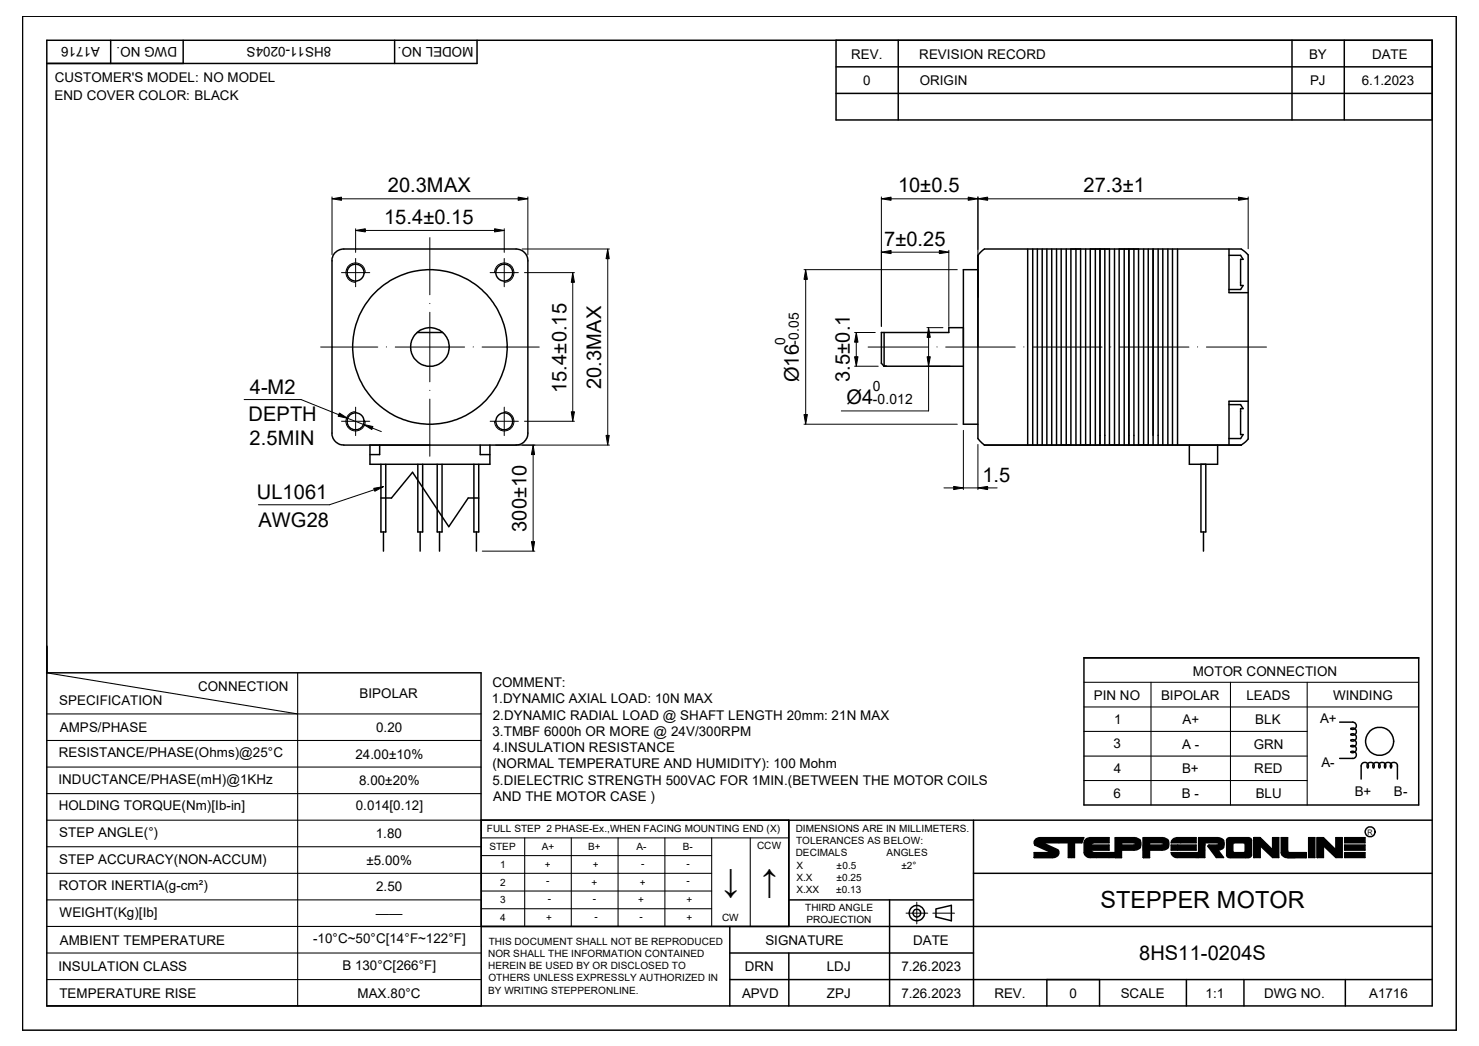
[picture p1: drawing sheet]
<svg xmlns="http://www.w3.org/2000/svg" width="297mm" height="210mm" viewBox="0 0 297 210" stroke-linecap="round" stroke-linejoin="round" font-family="sans-serif">
<g fill="none" stroke="#000" stroke-width=".3">
<path d="M4.5 3.3h287.9v203.5h-287.9zM9.4 8.1h278.2v193.9h-278.2zM22.2 8.1v4.6M36.8 8.1v4.6M79.2 8.1v4.6M95.8 8.1v4.6h-86.4M167.9 8.1v16h119.7M167.9 18.8h119.7M167.9 13.4h119.7M180.4 8.1v16M259.5 8.1v16M270 8.1v16"/>
<path d="M67.1 50.9l.6-.5 1.1-.4h34.8a2.38 2.38 0 0 1 2.4 2.4v34.6a2.45 2.45 0 0 1-2.4 2.4h-34.6a2.38 2.38 0 0 1-2.3-2.4v-35zM196.4 54.1h-2.9v31.1h2.9M197 50.6l.7-.6h51.6l1.4 1.2v36.9l-1.4 1.3h-51.6l-1.3-1.3v-36.8zM206.4 50v39.4M207.4 50v39.4M208.3 50v39.4M209.3 50v39.4M210.2 50v39.4M211.2 50v39.4M212.2 50v39.4M213.1 50v39.4M214.1 50v39.4"/>
<path d="M215.1 50v39.4M216.1 50v39.4M217 50v39.4M218 50v39.4M218.9 50v39.4M220 50v39.4M220.9 50v39.4M221.9 50v39.4M222.8 50v39.4M223.8 50v39.4M224.7 50v39.4M225.8 50v39.4"/>
<path d="M226.7 50v39.4M227.7 50v39.4M228.6 50v39.4M229.7 50v39.4M230.6 50v39.4M231.6 50v39.4M232.6 50v39.4M233.5 50v39.4M234.5 50v39.4M235.5 50v39.4M236.5 50v39.4M246.8 50v8.8h3.9"/>
<path d="M246.8 51.3h2.3l.5 .8h-.5v5.2h.5l-.5 .8h-2.3M83.8 66.8h5.1M177.5 73.5h16M177.5 66.8v6.7M193.5 65.8h-3v1h-13.5v6.1l.5 .6M74.3 89.4v3.8h24.1v-3.8M76.2 89.4v1.9h-1.9M76.5 93.2v13.6h1v-13.6M76.5 100h2.1l4.2-5.2 7.3 10.9 3.9-5.7h2.1M83.9 93.2v13.6h1v-13.6M87.8 93.2v13.6h1v-13.6M95.2 93.2v13.6h.9v-13.6"/>
<path d="M96.4 89.4v1.9h2M238.8 89.4v3.8h5.7v-3.8M241.2 93.2v13.6h.9v-13.6M246.8 81.2h2.3l.5 .8h-.5v5.2h.5l-.5 .9h-2.3M250.7 80.6h-3.9v8.8M77 106.8v3.9M84.4 106.8v3.9M88.3 106.8v3.9M95.7 106.8v3.9M241.7 106.8v3.9M9.4 135.1h87.2v66.9M217.7 132.1h67.2v29.5h-67.2z"/>
<path d="M269 145h2.7a.71 .71 0 0 1 .7 .9 .71 .71 0 0 1-1.1 .4 .71 .71 0 0 1 1.1 .6 .71 .71 0 0 1-1.1 .5 .7 .7 0 0 1 1.1 .6 .7 .7 0 0 1-1.1 .6 .71 .71 0 0 1 1.1 .6 .71 .71 0 0 1-1.1 .6 .71 .71 0 0 1 1.1 .6 .71 .71 0 0 1-1.1 .6 .71 .71 0 0 1 1.1 .4 .71 .71 0 0 1-.7 .9h-2.7M273.3 156.4v-2.6a.72 .72 0 0 1 1-.7 .72 .72 0 0 1 .4 1.1 .71 .71 0 0 1 .6-1.1 .71 .71 0 0 1 .5 1.1 .7 .7 0 0 1 .6-1.1 .7 .7 0 0 1 .6 1.1 .71 .71 0 0 1 .6-1.1 .71 .71 0 0 1 .6 1.1 .7 .7 0 0 1 .5-1.1 .7 .7 0 0 1 .6 1.1 .71 .71 0 0 1 .4-1.1 .71 .71 0 0 1 .9 .7v2.6M96.6 164.7h61.8v21.3h-61.8zM96.6 164.7h191M158.4 164.7v21.3M195.5 175.3h92.1M195.5 164.7v37.3M207.9 168.6l.9-.4h8.8l-.3 1h-7.9l3 1.4a.97 .97 0 0 1 .1 1.1 .97 .97 0 0 1-1.1 .5h-3.7v-1h3.4l-3.3-1.5-.1-.7zM209.4 169.2l.6 .3M214.5 169.2v3h1.3v-3M218.1 168.4l.7-.2h3.9v1h-3.1l-.6 .5h3.7v1h-3.7l.6 .5h4.4v-3h3.7a1.26 1.26 0 0 1 1.4 1.2 1.26 1.26 0 0 1-1.4 1.3h-2.5v1.5h-6.5l-.6-.3-.4-.7v-2l.1-.4zM225.2 169.2h2.7l.1 .3-.1 .2h-2.7z"/>
<path d="M229.6 168.2h3.7a1.26 1.26 0 0 1 1.4 1.2 1.26 1.26 0 0 1-1.4 1.3h-2.5v1.5h-1.2zM230.8 169.2h2.7l.1 .3-.1 .2h-2.7zM235.2 169.7h5v1h-5zM235.2 171.2h5.5v-3h3.7a1.25 1.25 0 0 1 1.4 1 1.25 1.25 0 0 1-.9 1.4l-.3 .1 1.1 1.5h-1.4l-1.7-2.3 .2-.2h1.8l.2-.2-.2-.3h-2.7v3h-5.7l-.7-.4zM235.6 168.4l.7-.2h3.9v1h-5l.1-.4zM246.5 168.4l.3-.2h3.9l.5 .2 .1 .3v3.2l-.4 .3-4.4-.1-.2-.3v-3.2zM247.6 169.2h2.3l.2 .2-.1 1.7-.1 .1-2.3-.1zM251.8 168.2h1.3l2.5 2.4v-2.4h1.2v4h-1.2l-2.5-2.4v2.4h-1.3zM257.3 168.2h1.3v2.8l.1 .1 3.6 .1v1h-4l-.4-.2a.83 .83 0 0 1-.6-.8zM262.8 168.2h1.2v4h-1.2zM264.5 168.2h1.3l2.5 2.4v-2.4h1.2v4h-1.2l-2.5-2.4v2.4h-1.3zM270 171.2h4.1v1h-4.1z"/>
<path d="M270 168.2h4.1v1h-4.1zM270 169.7h4.1v1h-4.1zM96.6 186h191M146.6 196.7h141M146.6 191.3h48.9M146.6 186v16M158.4 191.3v10.7M158.4 180.7h37.1M178.6 180.7v21.3M188 182.5l3.1-.7v3.1l-3.1-.8v-1.5M210.2 196.7v5.3M220.8 196.7v5.3"/>
<path d="M238.3 196.7v5.3M249.8 196.7v5.3M270.2 196.7v5.3"/>
<circle cx="71.4" cy="54.7" r="1.69"/>
<circle cx="101.3" cy="54.7" r="1.69"/>
<circle cx="86.3" cy="69.7" r="3.9"/>
<circle cx="86.3" cy="69.7" r="15.5"/>
<circle cx="71.4" cy="84.6" r="1.71"/>
<circle cx="101.3" cy="84.6" r="1.7"/>
<circle cx="277" cy="148.8" r="2.82"/>
<circle cx="275.1" cy="167" r=".99"/>
<circle cx="184.1" cy="183.3" r=".77"/>
<circle cx="184.1" cy="183.3" r="1.54"/>
</g>
<g fill="none" stroke="#000" stroke-width=".2">
<path d="M66.7 39.5v11.6M68.6 39.9h35.5M106 39.5v11.6M177 39.5v26M178.9 39.9h15.5M196.4 39.5v14.4M198.3 39.9h50.4M250.7 39.5v10.5M68.6 54.7h5.7M71.4 45.9v4.8M71.4 51.9v5.7M73.4 54.7a1.95 1.95 0 0 0-2-1.9 1.95 1.95 0 0 0-1.9 1.9 1.95 1.95 0 0 0 1.9 2"/>
<path d="M73.4 46.3h25.9M86.3 47.7v11.5M98.4 54.7h5.7M99.3 54.7a1.95 1.95 0 0 1 2-1.9 1.95 1.95 0 0 1 1.9 1.9 1.95 1.95 0 0 1-1.9 2M101.3 45.9v4.8M101.3 51.9v5.7M104.9 50h17.5M105.3 54.7h10.1M115 56.7v26M122 51.9v35.5M161.5 54.1h30.7M161.8 56.1v27.1"/>
<path d="M178.9 50.6h9.7M190.5 50.2v15.3M64.4 69.7h11.5M77.6 69.6v.1M79.4 69.7h13.9M86.3 60.9v.1M86.3 62.7v14M86.3 78.4h.1M95 69.6v.1M96.8 69.7h11.5M171.6 73.5h4.8M171.6 66.8h4.2"/>
<path d="M172 68.7v2.9M174.3 69.7h12.1M186.1 65.8h3.3M186.1 73.5h4.7M186.5 73.5v9h-17.5M186.5 67.7v3.9M188.2 69.6v.1M189.9 69.7h14M205.6 69.6v.1M207.3 69.7h14M223.1 69.6v.1M224.8 69.7h14"/>
<path d="M240.5 69.6v.1M242.3 69.7h12M49 80.2h11.5l7.5 3.1M68.6 84.6h5.7M69.8 84l3.2 1.2M71.4 82.7a1.94 1.94 0 0 0-1.9 1.9 1.94 1.94 0 0 0 2 1.9 1.94 1.94 0 0 0 1.9-1.9M71.4 81.7v5.8M74.8 85.9l1.8 .8M75.1 98.3l-8.9 3h-14.3M86.3 80.1v11.5M98.4 84.6h5.7M99.6 89.4h22.8"/>
<path d="M101.3 81.7v5.8M101.3 82.7a1.94 1.94 0 0 1 1.9 1.9 1.94 1.94 0 0 1-2 1.9 1.94 1.94 0 0 1-1.9-1.9M105.3 84.6h10.1M107.1 91.3v17.5M161.5 85.2h30.7M189.6 98h1.9M193.5 86.4v11.9M193.5 98h2.9M196.4 89.2v9.1M198.3 98h1.9M96.9 110.7h10.5M181.9 183.3h4.4"/>
<path d="M184.1 181.1v4.4M187.3 183.3h4.4"/>
</g>
<g fill="#000">
<path d="M208 168.5l-.3 .5 .1 .7 3.3 1.5h-3.4v1h3.7a.98 .98 0 0 0 1.1-.5 .98 .98 0 0 0-.1-1.1l-3-1.4h7.9l.3-1h-8.8zM214.5 169.2v3h1.3v-3zM218.1 168.5l-.4 .7v2l.4 .6 .6 .4h6.5v-1.5h2.5a1.26 1.26 0 0 0 1.4-1.3 1.26 1.26 0 0 0-1.4-1.2h-3.7v3h-4.4l-.6-.5h3.7v-1h-3.7l.6-.5h3.1v-1h-3.9zM225.2 169.2h2.7l.1 .3-.1 .2h-2.7zM229.6 168.2v4h1.2v-1.5h2.7a1.25 1.25 0 0 0 1.2-1.3 1.25 1.25 0 0 0-1.4-1.2zM230.8 169.2h2.7l.1 .3-.1 .2h-2.7zM235.2 171.2l.2 .5 .8 .5h5.7v-3h2.7l.2 .2-.2 .3h-1.8l-.2 .2 1.7 2.3h1.4l-1.1-1.5 .1-.1a1.23 1.23 0 0 0 1.1-1.1 1.23 1.23 0 0 0-.9-1.3h-4.2v3zM246.5 168.4l-.2 .2v3.2l.2 .3 4.4 .1 .4-.3v-3.2l-.1-.3-.4-.2h-4zM247.6 169.2h2.3l.2 .2-.1 1.7-.1 .1-2.3-.1zM251.8 168.2v4h1.3v-2.4l2.5 2.4h1.2v-4h-1.2v2.4l-2.5-2.4zM257.3 168.2v3a1.2 1.2 0 0 0 1.3 1h3.7v-1l-3.6-.1-.1-.1v-2.8zM262.8 168.2v4h1.2v-4zM264.5 168.2v4h1.3v-2.4l2.5 2.4h1.2v-4h-1.2v2.4l-2.5-2.4zM270 169.7v1h4.1v-1zM270 171.2v1h4.1v-1z" fill-rule="evenodd"/>
<path d="M235.6 168.4l-.3 .4-.1 .4h5v-1h-3.9zM235.2 169.7v1h5v-1zM270 168.2v1h4.1v-1z" fill-rule="evenodd"/>
</g>
<g fill="none" stroke="#000" stroke-width=".21">
<path d="M9.4 135.1l50.4 8.2M59.8 135.1v66.9M217.7 137h67.2M231.1 137v24.6M247.1 137v24.6M262.5 137v24.6M9.4 159.3h87.2M9.4 154h87.2M9.4 148.7h87.2M9.4 143.3h87.2M217.7 156.7h44.8M217.7 151.8h44.8"/>
<path d="M217.7 146.9h44.8M217.7 141.9h67.2M9.4 175.3h133.5M9.4 170h87.2M9.4 164.7h87.2M96.6 178.9h46.3M96.6 171.8h46.3M96.6 168.2h61.8M105.4 168.2v17.8M114.7 168.2v17.8M124.1 168.2v17.8M133.5 168.2v17.8"/>
<path d="M142.9 168.2v17.8M150.7 168.2v17.8M9.4 196.7h87.2M9.4 191.3h87.2M9.4 186h87.2M9.4 180.7h87.2M96.6 182.5h46.3"/>
</g>
<g fill="#000" stroke="#000" stroke-width=".2">
<path d="M66.7 39.9l1.9-.3v.6zM177 39.9l1.9-.3v.6zM196.4 39.9l1.9-.3v.6zM71.4 46.3l2-.4v.7zM99.3 45.9l2 .4-2 .3zM104.1 39.6l1.9 .3-1.9 .3zM115 54.7l.4 2h-.7zM122 50l.3 1.9h-.6zM161.8 54.1l.3 2h-.6zM177 50.6l1.9-.3v.6zM188.6 50.3l1.9 .3-1.9 .3zM194.4 39.6l2 .3-2 .3z"/>
<path d="M248.7 39.6l2 .3-2 .3zM171.6 71.6h.7l-.3 1.9zM172 66.8l.3 1.9h-.7zM186.2 71.6h.6l-.3 1.9zM186.5 65.8l.3 1.9h-.6zM68.2 82.9l1.6 1.1-1.9-.4zM73 85.2l1.9 .4-.2 .6zM75.1 98l1.9-.3-1.7 .9zM107.1 89.4l.3 1.9h-.7zM114.7 82.7h.7l-.4 1.9zM121.7 87.4h.6l-.3 2zM161.5 83.2h.6l-.3 2z"/>
<path d="M191.5 97.7l2 .3-2 .3zM196.4 98l1.9-.3v.6zM106.7 108.8h.7l-.3 1.9z"/>
</g>
<g font-size="6.7">
<text x="145.1" y="178.8">↓</text>
<text x="152.8" y="178.8">↑</text>
</g>
<text font-size="4.7" x="221" y="182.4">STEPPER MOTOR</text>
<g font-size="4.1">
<text x="77.9" y="38.7">20.3MAX</text>
<text x="180.3" y="38.7">10±0.5</text>
<text x="217.6" y="38.7">27.3±1</text>
<text x="77.1" y="45">15.4±0.15</text>
<text x="177.5" y="49.4">7±0.25</text>
<text x="160.4" y="76.8" transform="rotate(-90 160.4 76.8)">Ø16</text>
<text x="170.7" y="76.7" transform="rotate(-90 170.7 76.7)">3.5±0.1</text>
<text x="50.2" y="79">4-M2</text>
<text x="113.8" y="78.9" transform="rotate(-90 113.8 78.9)">15.4±0.15</text>
<text x="120.7" y="78.1" transform="rotate(-90 120.7 78.1)">20.3MAX</text>
<text x="170" y="81.2">Ø4</text>
<text x="49.9" y="84.5">DEPTH</text>
<text x="50.1" y="89.3">2.5MIN</text>
<text x="51.6" y="100.2">UL1061</text>
<text x="197.3" y="96.7">1.5</text>
<text x="51.9" y="105.7">AWG28</text>
<text x="105.7" y="106.8" transform="rotate(-90 105.7 106.8)">300±10</text>
<text x="228.8" y="192.8">8HS11-0204S</text>
</g>
<g font-size="2.8">
<text x="157.7" y="69.2" transform="rotate(-90 157.7 69.2)">0</text>
<text x="160.4" y="69.2" transform="rotate(-90 160.4 69.2)">-0.05</text>
<text x="175.3" y="78.4">0</text>
<text x="175.3" y="81.2">-0.012</text>
</g>
<g font-size="2.7">
<text x="20.1" y="9.5" transform="rotate(180 20.1 9.5)">A1716</text>
<text x="35.6" y="9.5" transform="rotate(180 35.6 9.5)">DWG NO.</text>
<text x="66.5" y="9.5" transform="rotate(180 66.5 9.5)">8HS11-0204S</text>
<text x="95.1" y="9.5" transform="rotate(180 95.1 9.5)">MODEL NO.</text>
<text x="170.9" y="11.8">REV.</text>
<text x="184.6" y="11.8">REVISION RECORD</text>
<text x="262.9" y="11.8">BY</text>
<text x="275.5" y="11.8">DATE</text>
<text x="11" y="16.4">CUSTOMER'S MODEL: NO MODEL</text>
<text x="173.4" y="17.1">0</text>
<text x="184.7" y="17.1">ORIGIN</text>
<text x="263.1" y="17.1">PJ</text>
<text x="273.5" y="17.1">6.1.2023</text>
<text x="11" y="20">END COVER COLOR: BLACK</text>
<text x="98.9" y="138">COMMENT:</text>
<text x="239.5" y="135.7">MOTOR CONNECTION</text>
<text x="11.9" y="141.6">SPECIFICATION</text>
<text x="39.8" y="138.8">CONNECTION</text>
<text x="72.2" y="140.2">BIPOLAR</text>
<text x="98.8" y="141.2">1.DYNAMIC AXIAL LOAD: 10N MAX</text>
<text x="219.7" y="140.5">PIN NO</text>
<text x="233.2" y="140.5">BIPOLAR</text>
<text x="250.3" y="140.5">LEADS</text>
<text x="267.7" y="140.5">WINDING</text>
<text x="12" y="147">AMPS/PHASE</text>
<text x="75.6" y="147">0.20</text>
<text x="98.9" y="147.7">3.TMBF 6000h OR MORE @ 24V/300RPM</text>
<text x="99" y="144.5">2.DYNAMIC RADIAL LOAD @ SHAFT LENGTH 20mm: 21N MAX</text>
<text x="223.7" y="145.4">1</text>
<text x="237.5" y="145.4">A+</text>
<text x="252.1" y="145.4">BLK</text>
<text x="265.1" y="145.2">A+</text>
<text x="11.8" y="152.1">RESISTANCE/PHASE(Ohms)@25°C</text>
<text x="71.4" y="152.3">24.00±10%</text>
<text x="98.9" y="154.3">(NORMAL TEMPERATURE AND HUMIDITY): 100 Mohm</text>
<text x="99" y="151">4.INSULATION RESISTANCE</text>
<text x="223.6" y="150.3">3</text>
<text x="223.7" y="155.2">4</text>
<text x="237.4" y="150.3">A -</text>
<text x="237.4" y="155.2">B+</text>
<text x="251.8" y="150.3">GRN</text>
<text x="251.9" y="155.2">RED</text>
<text x="265.4" y="154">A-</text>
<text x="11.8" y="157.4">INDUCTANCE/PHASE(mH)@1KHz</text>
<text x="72.1" y="157.6">8.00±20%</text>
<text x="98.9" y="157.6">5.DIELECTRIC STRENGTH 500VAC FOR 1MIN.(BETWEEN THE MOTOR COILS</text>
<text x="99.1" y="160.8">AND THE MOTOR CASE )</text>
<text x="223.6" y="160.1">6</text>
<text x="237.3" y="160.2">B -</text>
<text x="252.2" y="160.1">BLU</text>
<text x="272.1" y="159.8">B+</text>
<text x="279.9" y="159.8">B-</text>
<text x="11.8" y="162.7">HOLDING TORQUE(Nm)[Ib-in]</text>
<text x="71.5" y="162.7">0.014[0.12]</text>
<text x="11.9" y="173.4">STEP ACCURACY(NON-ACCUM)</text>
<text x="11.9" y="168.1">STEP ANGLE(°)</text>
<text x="73.6" y="173.7">±5.00%</text>
<text x="75.5" y="168.3">1.80</text>
<text x="11.8" y="178.7">ROTOR INERTIA(g-cm²)</text>
<text x="75.6" y="179">2.50</text>
<text x="12" y="184.1">WEIGHT(Kg)[Ib]</text>
<text x="75.5" y="184.3">——</text>
<text x="12" y="189.7">AMBIENT TEMPERATURE</text>
<text x="62.9" y="189.4">-10°C~50°C[14°F~122°F]</text>
<text x="153.7" y="189.7">SIGNATURE</text>
<text x="183.4" y="189.7">DATE</text>
<text x="11.8" y="195">INSULATION CLASS</text>
<text x="68.7" y="194.7">B 130°C[266°F]</text>
<text x="149.6" y="195">DRN</text>
<text x="166.1" y="195">LDJ</text>
<text x="181" y="195">7.26.2023</text>
<text x="11.9" y="200.3">TEMPERATURE RISE</text>
<text x="71.8" y="200.3">MAX.80°C</text>
<text x="149" y="200.4">APVD</text>
<text x="166.1" y="200.3">ZPJ</text>
<text x="181" y="200.3">7.26.2023</text>
<text x="199.7" y="200.3">REV.</text>
<text x="214.8" y="200.3">0</text>
<text x="225.1" y="200.3">SCALE</text>
<text x="242.1" y="200.3">1:1</text>
<text x="253.9" y="200.3">DWG NO.</text>
<text x="275" y="200.3">A1716</text>
</g>
<g font-size="2">
<text x="97.8" y="167.1">FULL STEP 2 PHASE-Ex.,WHEN FACING MOUNTING END (X)</text>
<text x="159.8" y="167.1">DIMENSIONS ARE IN MILLIMETERS.</text>
<text x="98.3" y="170.7">STEP</text>
<text x="108.8" y="170.7">A+</text>
<text x="118.1" y="170.7">B+</text>
<text x="127.8" y="170.7">A-</text>
<text x="137.1" y="170.7">B-</text>
<text x="152.1" y="170.6">CCW</text>
<text x="159.8" y="172">DECIMALS</text>
<text x="159.9" y="169.5">TOLERANCES AS BELOW:</text>
<text x="178.1" y="172">ANGLES</text>
<text x="100.4" y="177.8">2</text>
<text x="100.5" y="174.3">1</text>
<text x="109.4" y="174.3">+</text>
<text x="109.7" y="177.6">-</text>
<text x="118.8" y="177.8">+</text>
<text x="119.1" y="174.3">+</text>
<text x="128.5" y="177.8">+</text>
<text x="128.8" y="174">-</text>
<text x="137.8" y="174">-</text>
<text x="137.8" y="177.6">-</text>
<text x="159.9" y="174.4">X</text>
<text x="159.9" y="176.8">X.X</text>
<text x="159.9" y="179.3">X.XX</text>
<text x="167.9" y="179.3">±0.13</text>
<text x="168" y="174.4">±0.5</text>
<text x="168" y="176.8">±0.25</text>
<text x="181" y="174.4">±2°</text>
<text x="100.4" y="181.4">3</text>
<text x="100.5" y="185">4</text>
<text x="109.7" y="185">+</text>
<text x="110" y="181.1">-</text>
<text x="119" y="181.1">-</text>
<text x="119.4" y="184.7">-</text>
<text x="128.2" y="181.4">+</text>
<text x="128.4" y="184.7">-</text>
<text x="137.9" y="181.4">+</text>
<text x="137.9" y="185">+</text>
<text x="145" y="185">CW</text>
<text x="161.7" y="182.8">THIRD ANGLE</text>
<text x="162" y="185.3">PROJECTION</text>
<text x="98.2" y="189.7">THIS DOCUMENT SHALL NOT BE REPRODUCED</text>
<text x="98" y="192.2">NOR SHALL THE INFORMATION CONTAINED</text>
<text x="98" y="194.6">HEREIN BE USED BY OR DISCLOSED TO</text>
<text x="98.1" y="197.1">OTHERS UNLESS EXPRESSLY AUTHORIZED IN</text>
<text x="98" y="199.5">BY WRITING STEPPERONLINE.</text>
</g>
<text font-size="1.5" x="274.6" y="167.6">R</text>
</svg>
